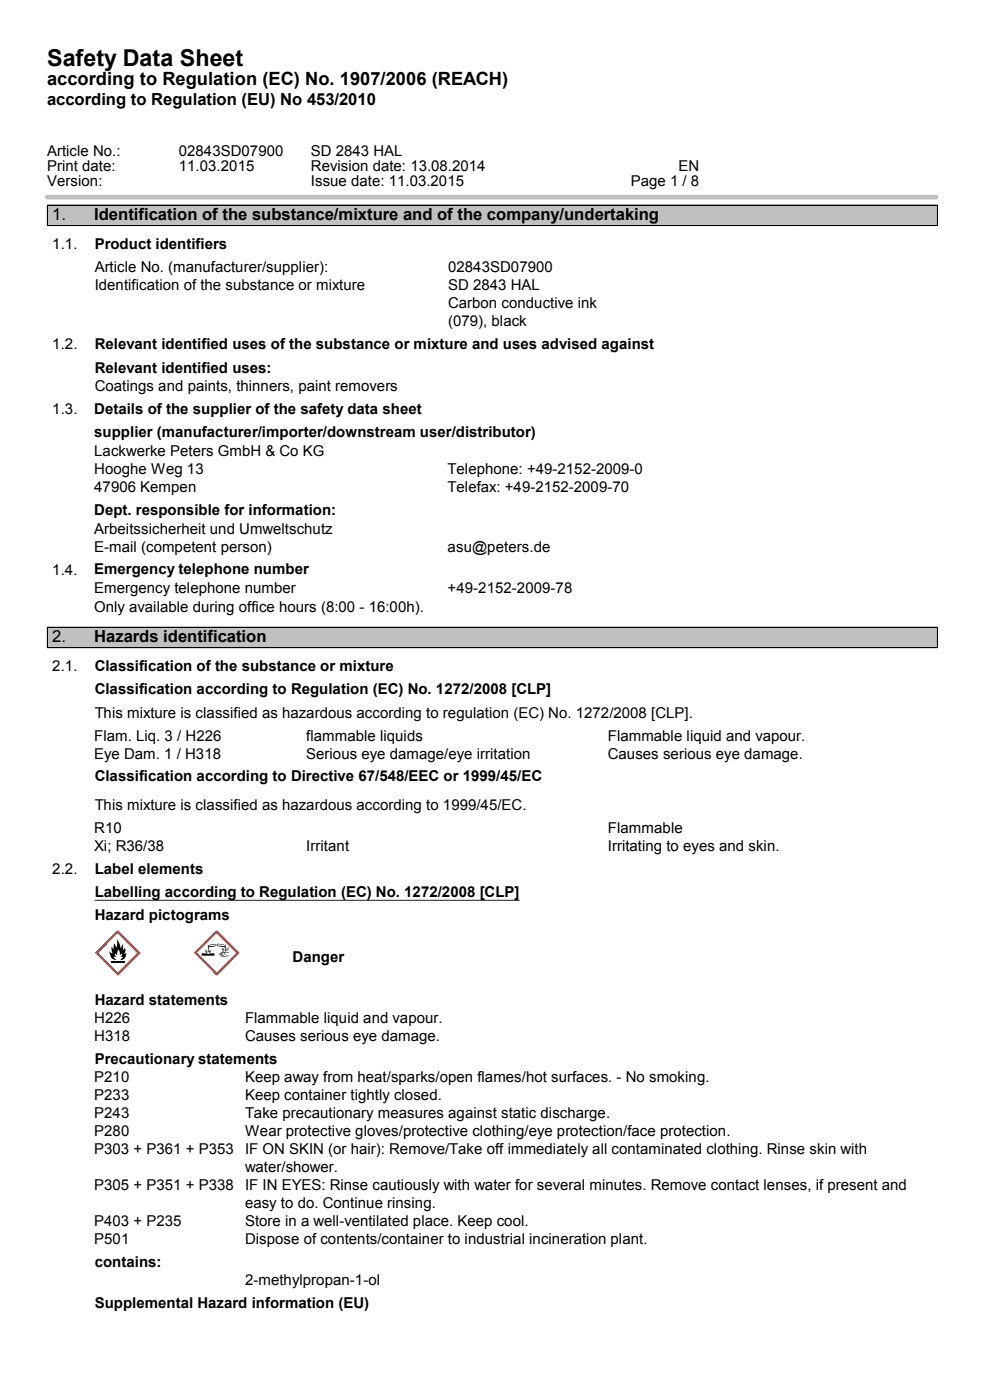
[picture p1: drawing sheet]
<svg xmlns="http://www.w3.org/2000/svg" width="210mm" height="297mm" viewBox="0 0 210 297" stroke-linecap="round" stroke-linejoin="round" font-family="sans-serif">
<path d="M10 41.8h188.4" fill="none" stroke="#c0c0c0" stroke-width="1"/>
<g fill="#c0c0c0">
<path d="M10 43.5h9v4.4h-9z"/>
<path d="M19 43.5h149.7v4.4h-149.7z"/>
<path d="M168.7 43.5h30v4.4h-30z"/>
</g>
<path d="M10 43.5h188.7M10 47.8h188.7M10 43.6v4.2M198.7 43.6v4.2" fill="none" stroke="#000" stroke-width=".21"/>
<path d="M10 49.9l9 .1z" fill="#fff"/>
<path d="M10 49.9h8.9" fill="none" stroke="#fff" stroke-width=".21"/>
<path d="M10 50l.1 3.8z" fill="#fff"/>
<path d="M10 50v3.7" fill="none" stroke="#fff" stroke-width=".21"/>
<path d="M18.9 50l.1 3.8z" fill="#fff"/>
<path d="M18.9 50v3.7" fill="none" stroke="#fff" stroke-width=".21"/>
<path d="M19 49.9l179.7 .1z" fill="#fff"/>
<path d="M19 49.9h179.7" fill="none" stroke="#fff" stroke-width=".21"/>
<path d="M19 50l.1 3.8z" fill="#fff"/>
<path d="M19 50v3.7" fill="none" stroke="#fff" stroke-width=".21"/>
<path d="M198.6 50l.1 3.8z" fill="#fff"/>
<path d="M198.7 50v3.7" fill="none" stroke="#fff" stroke-width=".21"/>
<path d="M10 70l9 .1z" fill="#fff"/>
<path d="M10 70.1h8.9" fill="none" stroke="#fff" stroke-width=".21"/>
<path d="M10 54.8l.1 15.2z" fill="#fff"/>
<path d="M10 54.8v15.2" fill="none" stroke="#fff" stroke-width=".21"/>
<path d="M18.9 54.8l.1 15.2z" fill="#fff"/>
<path d="M18.9 54.8v15.2" fill="none" stroke="#fff" stroke-width=".21"/>
<path d="M19 70l74.9 .1z" fill="#fff"/>
<path d="M19 70.1h74.8" fill="none" stroke="#fff" stroke-width=".21"/>
<path d="M19 54.8l.1 15.2z" fill="#fff"/>
<path d="M19 54.8v15.2" fill="none" stroke="#fff" stroke-width=".21"/>
<path d="M93.8 54.8l.1 15.2z" fill="#fff"/>
<path d="M93.8 54.8v15.2" fill="none" stroke="#fff" stroke-width=".21"/>
<path d="M93.9 70l99.8 .1z" fill="#fff"/>
<path d="M93.9 70.1h99.8" fill="none" stroke="#fff" stroke-width=".21"/>
<path d="M93.9 54.8l.1 15.2z" fill="#fff"/>
<path d="M93.9 54.8v15.2" fill="none" stroke="#fff" stroke-width=".21"/>
<path d="M193.6 54.8l.1 15.2z" fill="#fff"/>
<path d="M193.7 54.8v15.2" fill="none" stroke="#fff" stroke-width=".21"/>
<path d="M10 71.1l9 .1z" fill="#fff"/>
<path d="M10 71.2h8.9" fill="none" stroke="#fff" stroke-width=".21"/>
<path d="M10 71.2l.1 3.9z" fill="#fff"/>
<path d="M10 71.3v3.7" fill="none" stroke="#fff" stroke-width=".21"/>
<path d="M18.9 71.2l.1 3.9z" fill="#fff"/>
<path d="M18.9 71.3v3.7" fill="none" stroke="#fff" stroke-width=".21"/>
<path d="M19 71.1l179.7 .1z" fill="#fff"/>
<path d="M19 71.2h179.7" fill="none" stroke="#fff" stroke-width=".21"/>
<path d="M19 71.2l.1 3.9z" fill="#fff"/>
<path d="M19 71.3v3.7" fill="none" stroke="#fff" stroke-width=".21"/>
<path d="M198.6 71.2l.1 3.9z" fill="#fff"/>
<path d="M198.7 71.3v3.7" fill="none" stroke="#fff" stroke-width=".21"/>
<path d="M10 76l9 .1z" fill="#fff"/>
<path d="M10 76.1h8.9" fill="none" stroke="#fff" stroke-width=".21"/>
<path d="M10 76.1l.1 3.9z" fill="#fff"/>
<path d="M10 76.2v3.7" fill="none" stroke="#fff" stroke-width=".21"/>
<path d="M18.9 76.1l.1 3.9z" fill="#fff"/>
<path d="M18.9 76.2v3.7" fill="none" stroke="#fff" stroke-width=".21"/>
<path d="M19 76l179.2 .1z" fill="#fff"/>
<path d="M19 76.1h179.2" fill="none" stroke="#fff" stroke-width=".21"/>
<path d="M19 76.1l.1 3.9z" fill="#fff"/>
<path d="M19 76.2v3.7" fill="none" stroke="#fff" stroke-width=".21"/>
<path d="M198.1 76.1l.1 3.9z" fill="#fff"/>
<path d="M198.2 76.2v3.7" fill="none" stroke="#fff" stroke-width=".21"/>
<path d="M10 83.8l9 .1z" fill="#fff"/>
<path d="M10 83.8h8.9" fill="none" stroke="#fff" stroke-width=".21"/>
<path d="M10 80l.1 3.8z" fill="#fff"/>
<path d="M10 80v3.7" fill="none" stroke="#fff" stroke-width=".21"/>
<path d="M18.9 80l.1 3.8z" fill="#fff"/>
<path d="M18.9 80v3.7" fill="none" stroke="#fff" stroke-width=".21"/>
<path d="M19 83.8l179.2 .1z" fill="#fff"/>
<path d="M19 83.8h179.2" fill="none" stroke="#fff" stroke-width=".21"/>
<path d="M19 80l.1 3.8z" fill="#fff"/>
<path d="M19 80v3.7" fill="none" stroke="#fff" stroke-width=".21"/>
<path d="M198.1 80l.1 3.8z" fill="#fff"/>
<path d="M198.2 80v3.7" fill="none" stroke="#fff" stroke-width=".21"/>
<path d="M10 84.9l9 .1z" fill="#fff"/>
<path d="M10 84.9h8.9" fill="none" stroke="#fff" stroke-width=".21"/>
<path d="M10 88.8l9 .1z" fill="#fff"/>
<path d="M10 88.8h8.9" fill="none" stroke="#fff" stroke-width=".21"/>
<path d="M10 85l.1 3.8z" fill="#fff"/>
<path d="M10 85v3.7" fill="none" stroke="#fff" stroke-width=".21"/>
<path d="M18.9 85l.1 3.8z" fill="#fff"/>
<path d="M18.9 85v3.7" fill="none" stroke="#fff" stroke-width=".21"/>
<path d="M10 89.9l9 .1z" fill="#fff"/>
<path d="M10 89.9h8.9" fill="none" stroke="#fff" stroke-width=".21"/>
<path d="M10 93.8l9 .1z" fill="#fff"/>
<path d="M10 93.8h8.9" fill="none" stroke="#fff" stroke-width=".21"/>
<path d="M10 90l.1 3.8z" fill="#fff"/>
<path d="M10 90v3.7" fill="none" stroke="#fff" stroke-width=".21"/>
<path d="M18.9 90l.1 3.8z" fill="#fff"/>
<path d="M18.9 90v3.7" fill="none" stroke="#fff" stroke-width=".21"/>
<path d="M10 93.9l9 .1z" fill="#fff"/>
<path d="M10 93.9h8.9" fill="none" stroke="#fff" stroke-width=".21"/>
<path d="M10 105.2l9 .1z" fill="#fff"/>
<path d="M10 105.3h8.9" fill="none" stroke="#fff" stroke-width=".21"/>
<path d="M10 94l.1 11.2z" fill="#fff"/>
<path d="M10 94v11.2" fill="none" stroke="#fff" stroke-width=".21"/>
<path d="M18.9 94l.1 11.2z" fill="#fff"/>
<path d="M18.9 94v11.2" fill="none" stroke="#fff" stroke-width=".21"/>
<path d="M10 106.3l9 .1z" fill="#fff"/>
<path d="M10 106.4h8.9" fill="none" stroke="#fff" stroke-width=".21"/>
<path d="M10 110.2l9 .1z" fill="#fff"/>
<path d="M10 110.3h8.9" fill="none" stroke="#fff" stroke-width=".21"/>
<path d="M10 106.4l.1 3.8z" fill="#fff"/>
<path d="M10 106.5v3.7" fill="none" stroke="#fff" stroke-width=".21"/>
<path d="M18.9 106.4l.1 3.8z" fill="#fff"/>
<path d="M18.9 106.5v3.7" fill="none" stroke="#fff" stroke-width=".21"/>
<path d="M10 110.3l9 .1z" fill="#fff"/>
<path d="M10 110.4h8.9" fill="none" stroke="#fff" stroke-width=".21"/>
<path d="M10 117.9l9 .1z" fill="#fff"/>
<path d="M10 117.9h8.9" fill="none" stroke="#fff" stroke-width=".21"/>
<path d="M10 110.4l.1 7.5z" fill="#fff"/>
<path d="M10 110.5v7.3" fill="none" stroke="#fff" stroke-width=".21"/>
<path d="M18.9 110.4l.1 7.5z" fill="#fff"/>
<path d="M18.9 110.5v7.3" fill="none" stroke="#fff" stroke-width=".21"/>
<path d="M10 119l9 .1z" fill="#fff"/>
<path d="M10 119h8.9" fill="none" stroke="#fff" stroke-width=".21"/>
<path d="M10 122.9l9 .1z" fill="#fff"/>
<path d="M10 122.9h8.9" fill="none" stroke="#fff" stroke-width=".21"/>
<path d="M10 119.1l.1 3.8z" fill="#fff"/>
<path d="M10 119.1v3.7" fill="none" stroke="#fff" stroke-width=".21"/>
<path d="M18.9 119.1l.1 3.8z" fill="#fff"/>
<path d="M18.9 119.1v3.7" fill="none" stroke="#fff" stroke-width=".21"/>
<path d="M10 123l9 .1z" fill="#fff"/>
<path d="M10 123h8.9" fill="none" stroke="#fff" stroke-width=".21"/>
<path d="M10 126.9l9 .1z" fill="#fff"/>
<path d="M10 126.9h8.9" fill="none" stroke="#fff" stroke-width=".21"/>
<path d="M10 123.1l.1 3.8z" fill="#fff"/>
<path d="M10 123.1v3.7" fill="none" stroke="#fff" stroke-width=".21"/>
<path d="M18.9 123.1l.1 3.8z" fill="#fff"/>
<path d="M18.9 123.1v3.7" fill="none" stroke="#fff" stroke-width=".21"/>
<path d="M10 127l9 .1z" fill="#fff"/>
<path d="M10 127h8.9" fill="none" stroke="#fff" stroke-width=".21"/>
<path d="M10 130.9l9 .1z" fill="#fff"/>
<path d="M10 130.9h8.9" fill="none" stroke="#fff" stroke-width=".21"/>
<path d="M10 127.1l.1 3.8z" fill="#fff"/>
<path d="M10 127.1v3.7" fill="none" stroke="#fff" stroke-width=".21"/>
<path d="M18.9 127.1l.1 3.8z" fill="#fff"/>
<path d="M18.9 127.1v3.7" fill="none" stroke="#fff" stroke-width=".21"/>
<g fill="#c0c0c0">
<path d="M10 133h9v4.4h-9z"/>
<path d="M19 133h149.7v4.4h-149.7z"/>
<path d="M168.7 133h30v4.4h-30z"/>
</g>
<path d="M10 133h188.7M10 137.4h188.7M10 133.1v4.2M198.7 133.1v4.2" fill="none" stroke="#000" stroke-width=".21"/>
<path d="M10 139.4l9 .1z" fill="#fff"/>
<path d="M10 139.5h8.9" fill="none" stroke="#fff" stroke-width=".21"/>
<path d="M10 139.5l.1 3.8z" fill="#fff"/>
<path d="M10 139.6v3.7" fill="none" stroke="#fff" stroke-width=".21"/>
<path d="M18.9 139.5l.1 3.8z" fill="#fff"/>
<path d="M18.9 139.6v3.7" fill="none" stroke="#fff" stroke-width=".21"/>
<path d="M19 139.4l179.7 .1z" fill="#fff"/>
<path d="M19 139.5h179.7" fill="none" stroke="#fff" stroke-width=".21"/>
<path d="M19 139.5l.1 3.8z" fill="#fff"/>
<path d="M19 139.6v3.7" fill="none" stroke="#fff" stroke-width=".21"/>
<path d="M198.6 139.5l.1 3.8z" fill="#fff"/>
<path d="M198.7 139.6v3.7" fill="none" stroke="#fff" stroke-width=".21"/>
<path d="M10 148.1l9 .1z" fill="#fff"/>
<path d="M10 148.2h8.9" fill="none" stroke="#fff" stroke-width=".21"/>
<path d="M10 144.3l.1 3.8z" fill="#fff"/>
<path d="M10 144.4v3.7" fill="none" stroke="#fff" stroke-width=".21"/>
<path d="M18.9 144.3l.1 3.8z" fill="#fff"/>
<path d="M18.9 144.4v3.7" fill="none" stroke="#fff" stroke-width=".21"/>
<path d="M19 148.1l179.2 .1z" fill="#fff"/>
<path d="M19 148.2h179.2" fill="none" stroke="#fff" stroke-width=".21"/>
<path d="M19 144.3l.1 3.8z" fill="#fff"/>
<path d="M19 144.4v3.7" fill="none" stroke="#fff" stroke-width=".21"/>
<path d="M198.1 144.3l.1 3.8z" fill="#fff"/>
<path d="M198.2 144.4v3.7" fill="none" stroke="#fff" stroke-width=".21"/>
<path d="M10 149.2l9 .1z" fill="#fff"/>
<path d="M10 149.3h8.9" fill="none" stroke="#fff" stroke-width=".21"/>
<path d="M10 153.1l9 .1z" fill="#fff"/>
<path d="M10 153.2h8.9" fill="none" stroke="#fff" stroke-width=".21"/>
<path d="M10 149.3l.1 3.8z" fill="#fff"/>
<path d="M10 149.4v3.7" fill="none" stroke="#fff" stroke-width=".21"/>
<path d="M18.9 149.3l.1 3.8z" fill="#fff"/>
<path d="M18.9 149.4v3.7" fill="none" stroke="#fff" stroke-width=".21"/>
<path d="M19 149.2l179.2 .1z" fill="#fff"/>
<path d="M19 149.3h179.2" fill="none" stroke="#fff" stroke-width=".21"/>
<path d="M19 153.1l179.2 .1z" fill="#fff"/>
<path d="M19 153.2h179.2" fill="none" stroke="#fff" stroke-width=".21"/>
<path d="M19 149.3l.1 3.8z" fill="#fff"/>
<path d="M19 149.4v3.7" fill="none" stroke="#fff" stroke-width=".21"/>
<path d="M198.1 149.3l.1 3.8z" fill="#fff"/>
<path d="M198.2 149.4v3.7" fill="none" stroke="#fff" stroke-width=".21"/>
<path d="M10 167.7l9 .1z" fill="#fff"/>
<path d="M10 167.7h8.9" fill="none" stroke="#fff" stroke-width=".21"/>
<path d="M10 162.9l.1 4.8z" fill="#fff"/>
<path d="M10 162.9v4.7" fill="none" stroke="#fff" stroke-width=".21"/>
<path d="M18.9 162.9l.1 4.8z" fill="#fff"/>
<path d="M18.9 162.9v4.7" fill="none" stroke="#fff" stroke-width=".21"/>
<path d="M19 167.7l179.2 .1z" fill="#fff"/>
<path d="M19 167.7h179.2" fill="none" stroke="#fff" stroke-width=".21"/>
<path d="M19 162.9l.1 4.8z" fill="#fff"/>
<path d="M19 162.9v4.7" fill="none" stroke="#fff" stroke-width=".21"/>
<path d="M198.1 162.9l.1 4.8z" fill="#fff"/>
<path d="M198.2 162.9v4.7" fill="none" stroke="#fff" stroke-width=".21"/>
<path d="M10 168.8l9 .1z" fill="#fff"/>
<path d="M10 168.8h8.9" fill="none" stroke="#fff" stroke-width=".21"/>
<path d="M10 172.7l9 .1z" fill="#fff"/>
<path d="M10 172.7h8.9" fill="none" stroke="#fff" stroke-width=".21"/>
<path d="M10 168.9l.1 3.8z" fill="#fff"/>
<path d="M10 168.9v3.7" fill="none" stroke="#fff" stroke-width=".21"/>
<path d="M18.9 168.9l.1 3.8z" fill="#fff"/>
<path d="M18.9 168.9v3.7" fill="none" stroke="#fff" stroke-width=".21"/>
<path d="M19 168.8l179.2 .1z" fill="#fff"/>
<path d="M19 168.8h179.2" fill="none" stroke="#fff" stroke-width=".21"/>
<path d="M19 172.7l179.2 .1z" fill="#fff"/>
<path d="M19 172.7h179.2" fill="none" stroke="#fff" stroke-width=".21"/>
<path d="M19 168.9l.1 3.8z" fill="#fff"/>
<path d="M19 168.9v3.7" fill="none" stroke="#fff" stroke-width=".21"/>
<path d="M198.1 168.9l.1 3.8z" fill="#fff"/>
<path d="M198.2 168.9v3.7" fill="none" stroke="#fff" stroke-width=".21"/>
<path d="M10 182.4l9 .1z" fill="#fff"/>
<path d="M10 182.5h8.9" fill="none" stroke="#fff" stroke-width=".21"/>
<path d="M10 182.5l.1 3.8z" fill="#fff"/>
<path d="M10 182.6v3.7" fill="none" stroke="#fff" stroke-width=".21"/>
<path d="M18.9 182.5l.1 3.8z" fill="#fff"/>
<path d="M18.9 182.6v3.7" fill="none" stroke="#fff" stroke-width=".21"/>
<path d="M19 182.4l179.7 .1z" fill="#fff"/>
<path d="M19 182.5h179.7" fill="none" stroke="#fff" stroke-width=".21"/>
<path d="M19 182.5l.1 3.8z" fill="#fff"/>
<path d="M19 182.6v3.7" fill="none" stroke="#fff" stroke-width=".21"/>
<path d="M198.6 182.5l.1 3.8z" fill="#fff"/>
<path d="M198.7 182.6v3.7" fill="none" stroke="#fff" stroke-width=".21"/>
<path d="M20.1 191h90z" fill="none" stroke="#000" stroke-width=".21"/>
<path d="M10 191.1l9 .1z" fill="#fff"/>
<path d="M10 191.2h8.9" fill="none" stroke="#fff" stroke-width=".21"/>
<path d="M10 187.3l.1 3.8z" fill="#fff"/>
<path d="M10 187.4v3.7" fill="none" stroke="#fff" stroke-width=".21"/>
<path d="M18.9 187.3l.1 3.8z" fill="#fff"/>
<path d="M18.9 187.4v3.7" fill="none" stroke="#fff" stroke-width=".21"/>
<path d="M19 191.1l179.2 .1z" fill="#fff"/>
<path d="M19 191.2h179.2" fill="none" stroke="#fff" stroke-width=".21"/>
<path d="M19 187.3l.1 3.8z" fill="#fff"/>
<path d="M19 187.4v3.7" fill="none" stroke="#fff" stroke-width=".21"/>
<path d="M198.1 187.3l.1 3.8z" fill="#fff"/>
<path d="M198.2 187.4v3.7" fill="none" stroke="#fff" stroke-width=".21"/>
<path d="M10 196l9 .1z" fill="#fff"/>
<path d="M10 196.1h8.9" fill="none" stroke="#fff" stroke-width=".21"/>
<path d="M10 192.2l.1 3.8z" fill="#fff"/>
<path d="M10 192.3v3.7" fill="none" stroke="#fff" stroke-width=".21"/>
<path d="M18.9 192.2l.1 3.8z" fill="#fff"/>
<path d="M18.9 192.3v3.7" fill="none" stroke="#fff" stroke-width=".21"/>
<path d="M19 196l179.2 .1z" fill="#fff"/>
<path d="M19 196.1h179.2" fill="none" stroke="#fff" stroke-width=".21"/>
<path d="M19 192.2l.1 3.8z" fill="#fff"/>
<path d="M19 192.3v3.7" fill="none" stroke="#fff" stroke-width=".21"/>
<path d="M198.1 192.2l.1 3.8z" fill="#fff"/>
<path d="M198.2 192.3v3.7" fill="none" stroke="#fff" stroke-width=".21"/>
<path d="M25 199.2l.1 .4a1.82 1.82 0 0 1 .4 1.5l.2-.2 .2-.7a1.5 1.5 0 0 1 .1 1.4l.5-.6 .1 .6-.3 .7 .4-.2 .1-.2a1.35 1.35 0 0 1-1.4 1.7l.7-.8-.5 .2 .2-.3 .1-.6-.5 .5a1.24 1.24 0 0 0-.4-1.3l-.2 1.3-.4-.5-.1 .4 .3 .5-.6-.2a1 1 0 0 0 1 .8 1.44 1.44 0 0 1-1.5-.7l-.3-1.2 .4 .5h.3l-.2-.5-.1-.9 .5 .6v-1.3l.3 .2 .2 .7zM23.6 203.9h2.9v.3h-2.9z" fill="#000"/>
<path d="M25 197.2l-4.9 4.9 4.9 4.9 4.8-4.9zM25 198l4.1 4.1-4.1 4.1-4.1-4.1z" fill="#ef4135"/>
<g fill="#000">
<path d="M43.4 201.5l.2 .1 .2 .6zM43.7 201.6l.2 .6zM44.1 201.3l.1 .4-.1 .2-.1-.1zM42.7 202.2h1.1l.3 .1 1.3-.1v.5h-2.7zM44.4 201.5l.1 .2-.2 .5zM44.7 201.4v.4l-.3 .4zM46.5 202.3h.8h-.7l.2 .1-.2 .1zM46.7 202.4l.6 .1h-.5l.3 .1-.3 .1zM46.9 202.6l.6 .1-.4 .1 1.3-.2 .1 .1-1.4 .2zM46.9 201.1h.2l.2 .7zM47.2 201.1l.2 .6zM46.7 202.1l.8-.1-.8 .2z"/>
<path d="M47.6 202l.2-.1-.2 .3 .3 .3-.4-.2zM47.6 202.1h.3zM47.7 201.3l.2 .3-.2 .2-.1-.2zM47 201.9l.9-.1 .6 .3-.7-.2-.8 .1zM48.1 201l.1 .2-.2 .4zM48.4 200.9v.4l-.3 .4z"/>
<path d="M44 200.3l.1 1.1 .2-.5 1.4-.2 .2-.2-.4-.3-1.3 .2zM44.2 200.6l1.4-.3 .1 .1-.1 .2-1.4 .1z"/>
<path d="M46 200.2l-.1 .3 .2 .1 1.5 .3 .1 .4 .1-.1 .1-.9-.2 .1zM46.1 200.3l1.6 .2v.2l-1.5-.1z"/>
</g>
<path d="M45.9 197.2l-4.9 4.9 4.9 4.9 4.9-4.9zM45.9 198l4.1 4.1-4.1 4.1-4.1-4.1z" fill="#ef4135"/>
<path d="M10 197.1l9 .1z" fill="#fff"/>
<path d="M10 197.2h8.9" fill="none" stroke="#fff" stroke-width=".21"/>
<path d="M10 197.2l.1 12z" fill="#fff"/>
<path d="M10 197.3v11.9" fill="none" stroke="#fff" stroke-width=".21"/>
<path d="M18.9 197.2l.1 12z" fill="#fff"/>
<path d="M18.9 197.3v11.9" fill="none" stroke="#fff" stroke-width=".21"/>
<path d="M19 197.1l12 .1z" fill="#fff"/>
<path d="M19 197.2h11.9" fill="none" stroke="#fff" stroke-width=".21"/>
<path d="M19 197.2l.1 12z" fill="#fff"/>
<path d="M19 197.3v11.9" fill="none" stroke="#fff" stroke-width=".21"/>
<path d="M30.9 197.2l.1 12z" fill="#fff"/>
<path d="M30.9 197.3v11.9" fill="none" stroke="#fff" stroke-width=".21"/>
<path d="M31 197.1l8.9 .1z" fill="#fff"/>
<path d="M31 197.2h8.9" fill="none" stroke="#fff" stroke-width=".21"/>
<path d="M31 197.2l.1 12z" fill="#fff"/>
<path d="M31 197.3v11.9" fill="none" stroke="#fff" stroke-width=".21"/>
<path d="M39.8 197.2l.1 12z" fill="#fff"/>
<path d="M39.9 197.3v11.9" fill="none" stroke="#fff" stroke-width=".21"/>
<path d="M39.9 197.1l12 .1z" fill="#fff"/>
<path d="M40 197.2h11.9" fill="none" stroke="#fff" stroke-width=".21"/>
<path d="M39.9 197.2l.1 12z" fill="#fff"/>
<path d="M40 197.3v11.9" fill="none" stroke="#fff" stroke-width=".21"/>
<path d="M51.8 197.2l.1 12z" fill="#fff"/>
<path d="M51.9 197.3v11.9" fill="none" stroke="#fff" stroke-width=".21"/>
<path d="M51.9 197.1l9 .1z" fill="#fff"/>
<path d="M52 197.2h8.9" fill="none" stroke="#fff" stroke-width=".21"/>
<path d="M51.9 197.2l.1 12z" fill="#fff"/>
<path d="M52 197.3v11.9" fill="none" stroke="#fff" stroke-width=".21"/>
<path d="M60.8 197.2l.1 12z" fill="#fff"/>
<path d="M60.9 197.3v11.9" fill="none" stroke="#fff" stroke-width=".21"/>
<path d="M60.9 209.1l44.9 .1z" fill="#fff"/>
<path d="M61 209.2h44.8" fill="none" stroke="#fff" stroke-width=".21"/>
<path d="M60.9 197.1l.1 12z" fill="#fff"/>
<path d="M61 197.2v11.9" fill="none" stroke="#fff" stroke-width=".21"/>
<path d="M105.7 197.1l.1 12z" fill="#fff"/>
<path d="M105.8 197.2v11.9" fill="none" stroke="#fff" stroke-width=".21"/>
<path d="M10 214l9 .1z" fill="#fff"/>
<path d="M10 214.1h8.9" fill="none" stroke="#fff" stroke-width=".21"/>
<path d="M10 210.2l.1 3.8z" fill="#fff"/>
<path d="M10 210.3v3.7" fill="none" stroke="#fff" stroke-width=".21"/>
<path d="M18.9 210.2l.1 3.8z" fill="#fff"/>
<path d="M18.9 210.3v3.7" fill="none" stroke="#fff" stroke-width=".21"/>
<path d="M19 214l179.2 .1z" fill="#fff"/>
<path d="M19 214.1h179.2" fill="none" stroke="#fff" stroke-width=".21"/>
<path d="M19 210.2l.1 3.8z" fill="#fff"/>
<path d="M19 210.3v3.7" fill="none" stroke="#fff" stroke-width=".21"/>
<path d="M198.1 210.2l.1 3.8z" fill="#fff"/>
<path d="M198.2 210.3v3.7" fill="none" stroke="#fff" stroke-width=".21"/>
<path d="M10 226.6l9 .1z" fill="#fff"/>
<path d="M10 226.6h8.9" fill="none" stroke="#fff" stroke-width=".21"/>
<path d="M10 222.7l.1 3.9z" fill="#fff"/>
<path d="M10 222.8v3.7" fill="none" stroke="#fff" stroke-width=".21"/>
<path d="M18.9 222.7l.1 3.9z" fill="#fff"/>
<path d="M18.9 222.8v3.7" fill="none" stroke="#fff" stroke-width=".21"/>
<path d="M19 226.6l179.2 .1z" fill="#fff"/>
<path d="M19 226.6h179.2" fill="none" stroke="#fff" stroke-width=".21"/>
<path d="M19 222.7l.1 3.9z" fill="#fff"/>
<path d="M19 222.8v3.7" fill="none" stroke="#fff" stroke-width=".21"/>
<path d="M198.1 222.7l.1 3.9z" fill="#fff"/>
<path d="M198.2 222.8v3.7" fill="none" stroke="#fff" stroke-width=".21"/>
<path d="M10 269.6l9 .1z" fill="#fff"/>
<path d="M10 269.6h8.9" fill="none" stroke="#fff" stroke-width=".21"/>
<path d="M10 265.8l.1 3.8z" fill="#fff"/>
<path d="M10 265.8v3.7" fill="none" stroke="#fff" stroke-width=".21"/>
<path d="M18.9 265.8l.1 3.8z" fill="#fff"/>
<path d="M18.9 265.8v3.7" fill="none" stroke="#fff" stroke-width=".21"/>
<path d="M19 269.6l179.2 .1z" fill="#fff"/>
<path d="M19 269.6h179.2" fill="none" stroke="#fff" stroke-width=".21"/>
<path d="M19 265.8l.1 3.8z" fill="#fff"/>
<path d="M19 265.8v3.7" fill="none" stroke="#fff" stroke-width=".21"/>
<path d="M198.1 265.8l.1 3.8z" fill="#fff"/>
<path d="M198.2 265.8v3.7" fill="none" stroke="#fff" stroke-width=".21"/>
<path d="M10 278.3l9 .1z" fill="#fff"/>
<path d="M10 278.4h8.9" fill="none" stroke="#fff" stroke-width=".21"/>
<path d="M10 274.5l.1 3.8z" fill="#fff"/>
<path d="M10 274.5v3.8" fill="none" stroke="#fff" stroke-width=".21"/>
<path d="M18.9 274.5l.1 3.8z" fill="#fff"/>
<path d="M18.9 274.5v3.8" fill="none" stroke="#fff" stroke-width=".21"/>
<path d="M19 278.3l179.2 .1z" fill="#fff"/>
<path d="M19 278.4h179.2" fill="none" stroke="#fff" stroke-width=".21"/>
<path d="M19 274.5l.1 3.8z" fill="#fff"/>
<path d="M19 274.5v3.8" fill="none" stroke="#fff" stroke-width=".21"/>
<path d="M198.1 274.5l.1 3.8z" fill="#fff"/>
<path d="M198.2 274.5v3.8" fill="none" stroke="#fff" stroke-width=".21"/>
<text font-size="4.9" x="10" y="14">Safety Data Sheet</text>
<text font-size="3.9" x="10" y="18">according to Regulation (EC) No. 1907/2006 (REACH)</text>
<g font-size="3.5">
<text x="10" y="22.2">according to Regulation (EU) No 453/2010</text>
<text x="11.1" y="46.7">1.</text>
<text x="20" y="46.7">Identification of the substance/mixture and of the company/undertaking</text>
<text x="11.1" y="136.3">2.</text>
<text x="20" y="136.3">Hazards identification</text>
</g>
<g font-size="3.2">
<text x="10" y="33.2">Article No.:</text>
<text x="37.9" y="33.2">02843SD07900</text>
<text x="65.9" y="33.2">SD 2843 HAL</text>
<text x="10" y="36.3">Print date:</text>
<text x="10" y="39.5">Version:</text>
<text x="37.9" y="36.3">11.03.2015</text>
<text x="65.9" y="36.3">Revision date: 13.08.2014</text>
<text x="65.9" y="39.5">Issue date: 11.03.2015</text>
<text x="133.7" y="39.5">Page 1 / 8</text>
<text x="143.8" y="36.3">EN</text>
<text x="11.1" y="52.9">1.1.</text>
<text x="20.1" y="52.9">Product identifiers</text>
<text x="20.1" y="57.7">Article No. (manufacturer/supplier):</text>
<text x="95" y="57.7">02843SD07900</text>
<text x="20.1" y="61.5">Identification of the substance or mixture</text>
<text x="95" y="61.5">SD 2843 HAL</text>
<text x="95" y="65.3">Carbon conductive ink</text>
<text x="95" y="69.1">(079), black</text>
<text x="11.1" y="74.1">1.2.</text>
<text x="20.1" y="74.1">Relevant identified uses of the substance or mixture and uses advised against</text>
<text x="20.1" y="79">Relevant identified uses:</text>
<text x="20.1" y="82.8">Coatings and paints, thinners, paint removers</text>
<text x="11.1" y="87.8">1.3.</text>
<text x="20" y="87.7">Details of the supplier of the safety data sheet</text>
<text x="20" y="92.8">supplier (manufacturer/importer/downstream user/distributor)</text>
<text x="20" y="96.8">Lackwerke Peters GmbH &amp; Co KG</text>
<text x="20" y="100.6">Hooghe Weg 13</text>
<text x="94.9" y="100.6">Telephone: +49-2152-2009-0</text>
<text x="20" y="104.4">47906 Kempen</text>
<text x="94.9" y="104.4">Telefax: +49-2152-2009-70</text>
<text x="20" y="109.2">Dept. responsible for information:</text>
<text x="20" y="113.2">Arbeitssicherheit und Umweltschutz</text>
<text x="20" y="117">E-mail (competent person)</text>
<text x="94.9" y="117">asu@peters.de</text>
<text x="11.1" y="121.9">1.4.</text>
<text x="20" y="121.8">Emergency telephone number</text>
<text x="20" y="125.8">Emergency telephone number</text>
<text x="94.9" y="125.8">+49-2152-2009-78</text>
<text x="20" y="129.9">Only available during office hours (8:00 - 16:00h).</text>
<text x="11.1" y="142.4">2.1.</text>
<text x="20.1" y="142.4">Classification of the substance or mixture</text>
<text x="20.1" y="147.2">Classification according to Regulation (EC) No. 1272/2008 [CLP]</text>
<text x="20.1" y="152.2">This mixture is classified as hazardous according to regulation (EC) No. 1272/2008 [CLP].</text>
<text x="20" y="157.1">Flam. Liq. 3 / H226</text>
<text x="20" y="160.9">Eye Dam. 1 / H318</text>
<text x="64.9" y="157.1">flammable liquids</text>
<text x="64.9" y="160.9">Serious eye damage/eye irritation</text>
<text x="128.8" y="157.1">Flammable liquid and vapour.</text>
<text x="128.8" y="160.9">Causes serious eye damage.</text>
<text x="20.1" y="165.7">Classification according to Directive 67/548/EEC or 1999/45/EC</text>
<text x="20.1" y="171.7">This mixture is classified as hazardous according to 1999/45/EC.</text>
<text x="20" y="176.7">R10</text>
<text x="128.8" y="176.7">Flammable</text>
<text x="11.1" y="185.4">2.2.</text>
<text x="20" y="180.5">Xi; R36/38</text>
<text x="20.1" y="185.4">Label elements</text>
<text x="64.9" y="180.5">Irritant</text>
<text x="128.8" y="180.5">Irritating to eyes and skin.</text>
<text x="20.1" y="190.2">Labelling according to Regulation (EC) No. 1272/2008 [CLP]</text>
<text x="20.1" y="195.1">Hazard pictograms</text>
<text x="62" y="204.1">Danger</text>
<text x="20.1" y="213.1">Hazard statements</text>
<text x="20" y="217">H226</text>
<text x="20" y="220.8">H318</text>
<text x="51.9" y="217">Flammable liquid and vapour.</text>
<text x="51.9" y="220.8">Causes serious eye damage.</text>
<text x="20.1" y="225.6">Precautionary statements</text>
<text x="20" y="229.5">P210</text>
<text x="20" y="233.3">P233</text>
<text x="51.9" y="229.5">Keep away from heat/sparks/open flames/hot surfaces. - No smoking.</text>
<text x="51.9" y="233.3">Keep container tightly closed.</text>
<text x="20" y="237.1">P243</text>
<text x="51.9" y="237.1">Take precautionary measures against static discharge.</text>
<text x="20" y="241">P280</text>
<text x="20" y="244.8">P303 + P361 + P353</text>
<text x="51.9" y="241">Wear protective gloves/protective clothing/eye protection/face protection.</text>
<text x="51.9" y="244.8">IF ON SKIN (or hair): Remove/Take off immediately all contaminated clothing. Rinse skin with</text>
<text x="51.9" y="248.6">water/shower.</text>
<text x="20" y="252.4">P305 + P351 + P338</text>
<text x="51.9" y="252.4">IF IN EYES: Rinse cautiously with water for several minutes. Remove contact lenses, if present and</text>
<text x="51.9" y="256.2">easy to do. Continue rinsing.</text>
<text x="20" y="260">P403 + P235</text>
<text x="20" y="263.8">P501</text>
<text x="51.9" y="260">Store in a well-ventilated place. Keep cool.</text>
<text x="51.9" y="263.8">Dispose of contents/container to industrial incineration plant.</text>
<text x="20.1" y="268.6">contains:</text>
<text x="51.9" y="272.6">2-methylpropan-1-ol</text>
<text x="20.1" y="277.4">Supplemental Hazard information (EU)</text>
</g>
</svg>
